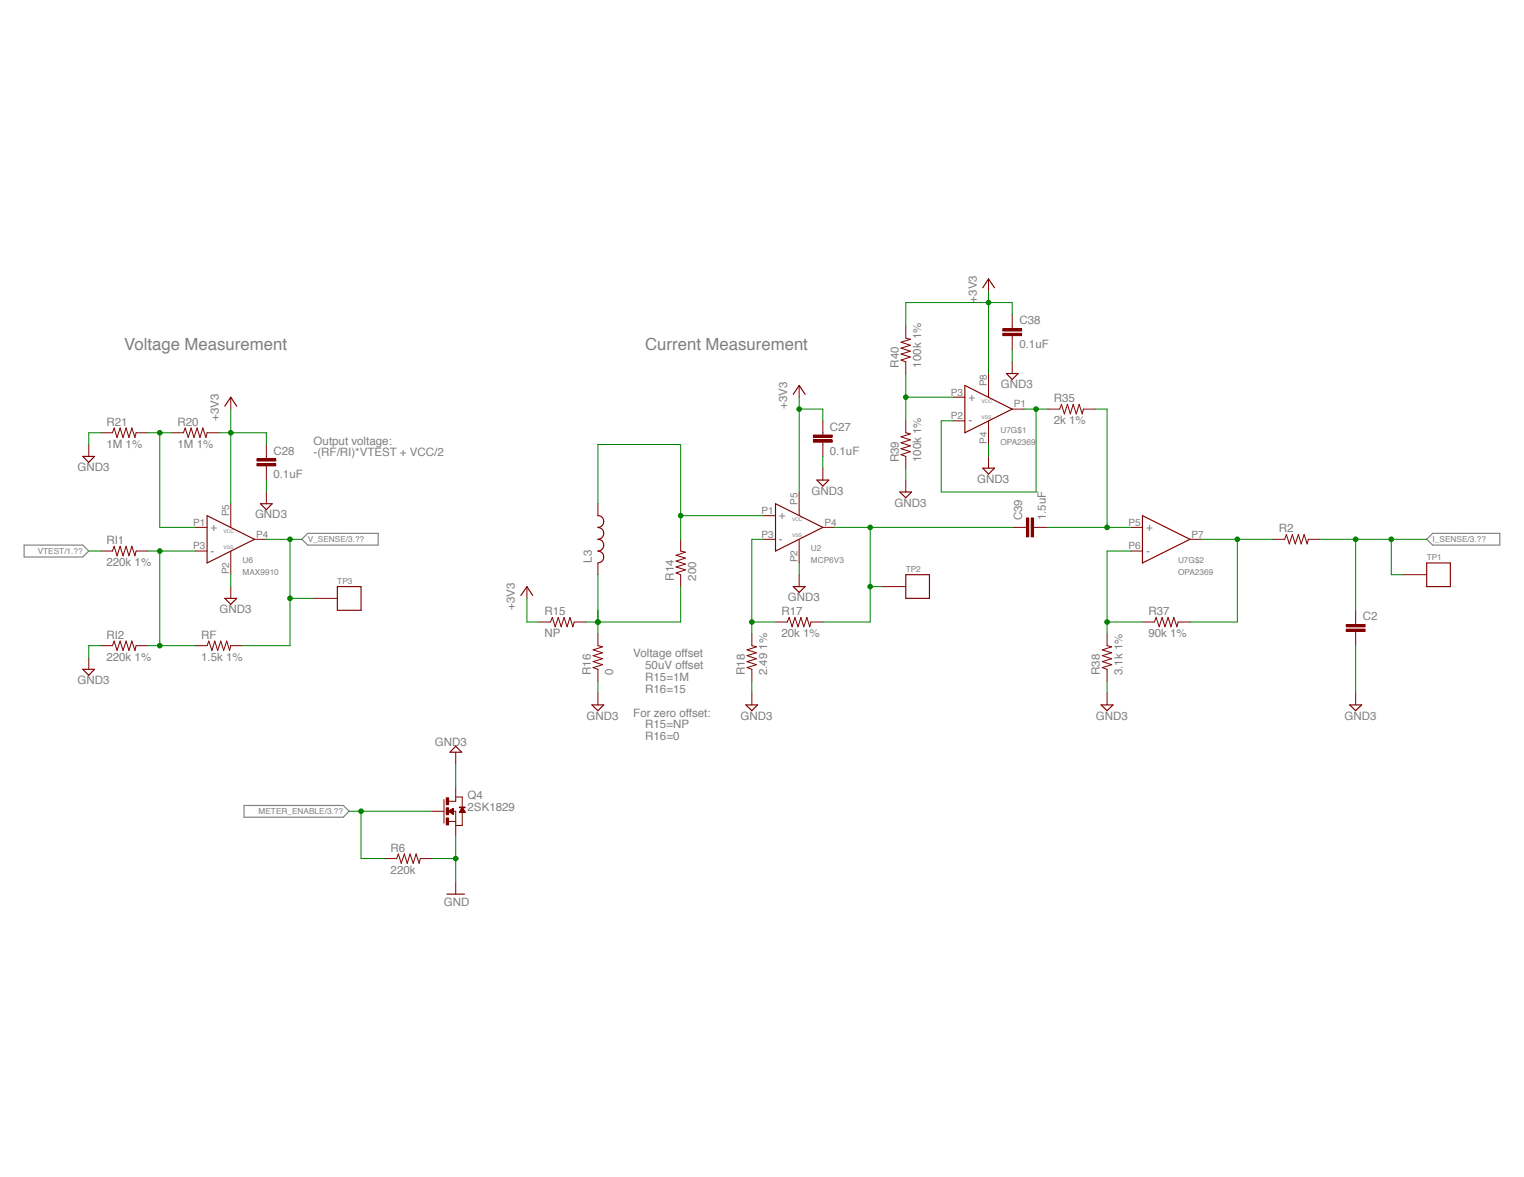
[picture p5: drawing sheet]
<svg xmlns="http://www.w3.org/2000/svg" width="279mm" height="216mm" viewBox="0 0 279 216" stroke-linecap="round" stroke-linejoin="round" font-family="sans-serif">
<path d="M4.4 100h10.8l1.1 1.1-1.1 1.1h-10.8zM55.3 98.9l1.1-1.1h12.9v2.2h-12.9zM261.6 98.9l1.1-1.1h12.3v2.2h-12.3zM44.7 147.8h18.2l1.1 1-1.1 1.1h-18.2z" fill="none" stroke="#808080" stroke-width=".21"/>
<g fill="none" stroke="#820000" stroke-width=".21">
<path d="M180.2 52.8l1-1.6 1.1 1.6M41.2 74.5l1.1-1.6 1.1 1.6M145.4 72.3l1.1-1.6 1.1 1.6M176.9 70.7l8.7 4.3-8.7 4.4zM15.2 83.7h2.1l-1 1.1zM38 94.6l8.6 4.3-8.6 4.4zM47.7 92.4h2.2l-1.1 1.1zM109.6 94.6a1.08 1.08 0 0 1 1.1 1.1 1.08 1.08 0 0 1-1.1 1 1.09 1.09 0 0 1 1.1 1.1 1.09 1.09 0 0 1-1.1 1.1 1.08 1.08 0 0 1 1.1 1.1 1.08 1.08 0 0 1-1.1 1.1 1.09 1.09 0 0 1 1.1 1.1 1.09 1.09 0 0 1-1.1 1.1M142.2 92.4l8.7 4.3-8.7 4.4zM209.5 94.6l8.7 4.3-8.7 4.4zM41.2 109.8h2.2l-1.1 1.1zM61.9 107.6h4.3v4.3h-4.3z"/>
<path d="M95.5 109.2l1.1-1.6 1.1 1.6M166.1 105.4h4.3v4.4h-4.3zM261.6 103.3h4.3v4.3h-4.3zM15.2 122.8h2.1l-1 1.1z"/>
</g>
<g fill="none" stroke="#820000" stroke-width=".18">
<path d="M166.1 59.8v2.2l.8 .2-1.7 .6 1.7 .5-1.7 .6 1.7 .5-1.7 .6 1.7 .5-1.7 .5 .9 .4v2.1M181.2 51.2v2.1M185.6 57.7v2.6M18.4 79.4h2.2l.3-.9 .6 1.8 .5-1.8 .6 1.8 .5-1.8 .5 1.8 .6-1.8 .5 1.8 .3-.9h2.1M31.4 79.4h2.2l.3-.9 .6 1.8 .5-1.8 .6 1.8 .5-1.8 .6 1.8 .5-1.8 .6 1.8 .2-.9h2.2M42.3 72.9v2.1M146.5 70.7v2.2M149.1 79.8h3.5v.4h-3.5zM150.9 77.2v2.6M166.1 77.2v2.2l.8 .2-1.7 .5 1.7 .6-1.7 .5 1.7 .6-1.7 .5 1.7 .5-1.7 .6 .9 .3v2.2M174.7 77.2h2.2M174.7 72.9h2.2"/>
<path d="M181.2 68.5v4.4M181.2 77.2v4.3M183.8 61.1h3.5v.5h-3.5zM183.8 60.3h3.5v.4h-3.5zM185.6 75h2.2M185.6 61.6v2.6M192.1 75h2.2l.3-.8 .5 1.7 .6-1.7 .5 1.7 .6-1.7 .5 1.7 .5-1.7 .6 1.7 .2-.9h2.2M16.3 81.5v2.2M35.8 96.7h2.2M42.3 92.4v4.3M46.6 98.9h2.2M47.1 85h3.5v.5h-3.5z"/>
<path d="M47.1 84.1h3.5v.5h-3.5zM48.8 81.5v2.6M48.8 85.5v2.6M48.8 90.2v2.2M109.6 92.4v2.2M124.8 98.9v2.2l.9 .2-1.8 .6 1.8 .5-1.8 .5 1.8 .6-1.8 .5 1.8 .5-1.8 .6 .9 .3v2.2M140 98.9h2.2M140 94.6h2.2M146.5 90.2v4.4M146.5 98.9v4.4M149.1 80.7h3.5v.4h-3.5zM150.9 81.1v2.6"/>
<path d="M150.9 96.7h2.1M185.6 96.7h2.6M188.2 95h.4v3.5h-.4zM189.1 95h.4v3.5h-.4zM189.5 96.7h2.6M207.3 96.7h2.2M218.2 98.9h2.1M233.3 98.9h2.2l.3-.9 .6 1.8 .5-1.8 .6 1.8 .5-1.8 .6 1.8 .5-1.8 .6 1.8 .2-.9h2.1M18.4 101.1h2.2l.3-.9 .6 1.8 .5-1.8 .6 1.8 .5-1.8 .5 1.8 .6-1.8 .5 1.8 .3-.9h2.1M18.4 118.4h2.2l.3-.8 .6 1.7 .5-1.7 .6 1.7 .5-1.7 .5 1.7 .6-1.7 .5 1.7 .3-.9h2.1M35.8 101.1h2.2M35.8 118.4h2.2l.3-.8 .5 1.7 .6-1.7 .5 1.7 .6-1.7 .5 1.7 .6-1.7 .5 1.7 .2-.9h2.2"/>
<path d="M42.3 101.1v4.3M42.3 107.6v2.2M57.5 109.8h4.4M96.6 107.6v2.2M98.8 114.1h2.1l.4-.8 .5 1.7 .5-1.7 .6 1.7 .5-1.7 .6 1.7 .5-1.7 .5 1.7 .3-.9h2.1M109.6 103.3v2.1M109.6 116.3v2.1l.9 .2-1.8 .6 1.8 .5-1.8 .6 1.8 .5-1.8 .6 1.8 .5-1.8 .6 .9 .3v2.2M137.8 116.3v2.1l.9 .2-1.7 .6 1.7 .5-1.7 .6 1.7 .5-1.7 .6 1.7 .5-1.7 .6 .8 .3v2.2M142.2 114.1h2.1l.4-.8 .5 1.7 .5-1.7 .6 1.7 .5-1.7 .6 1.7 .5-1.7 .6 1.7 .2-.9h2.2M161.7 107.6h4.4M203 116.3v2.1l.8 .2-1.7 .6 1.7 .5-1.7 .6 1.7 .5-1.7 .6 1.7 .5-1.7 .6 .9 .3v2.2M207.3 101.1h2.2"/>
<path d="M209.5 114.1h2.1l.4-.8 .5 1.7 .6-1.7 .5 1.7 .5-1.7 .6 1.7 .5-1.7 .6 1.7 .2-.9h2.2M246.8 115.4h3.5v.4h-3.5zM246.8 114.6h3.5v.4h-3.5zM248.5 111.9v2.6M248.5 115.8v2.6M257.2 105.4h4.4M16.3 120.6v2.2M81.4 146.7v4.3M82.2 150.7h1.3M83.1 148.8h.4v2.2M83.5 146.7v.3h-1.3M83.5 146.2h1.2v2"/>
<path d="M84.7 149v2.4h-1.2"/>
</g>
<path d="M183.8 61.3h3.5M183.8 60.5h3.5M47.1 85.2h3.5M47.1 84.3h3.5M149.1 80.9h3.5M149.1 80h3.5M188.4 95v3.5M189.3 95v3.5M246.8 115.6h3.5M246.8 114.8h3.5" fill="none" stroke="#820000" stroke-width=".42"/>
<path d="M81.8 146.3h.4v1.3h-.4z" fill="#820000"/>
<path d="M81.8 146.3h.4v1.3h-.4z" fill="none" stroke="#820000" stroke-width=".18"/>
<path d="M81.8 148.2h.4v1.2h-.4z" fill="#820000"/>
<path d="M81.8 148.2h.4v1.2h-.4z" fill="none" stroke="#820000" stroke-width=".18"/>
<path d="M81.8 150h.4v1.3h-.4z" fill="#820000"/>
<path d="M81.8 150h.4v1.3h-.4z" fill="none" stroke="#820000" stroke-width=".18"/>
<path d="M84.2 148h1.1v.2h-1.1z" fill="#820000"/>
<g fill="none" stroke="#820000" stroke-width=".18">
<path d="M185.6 66.4v2.1M150.9 85.9v2.2M166.1 88.1v2.1M181.2 83.7v2.2M146.5 105.4v2.2M83.5 138v2.1M109.6 127.1v2.2M137.8 127.1v2.2M203 127.1v2.2M248.5 127.1v2.2M70.5 157.5h2.2l.3-.9 .6 1.8 .5-1.8 .6 1.8 .5-1.8 .6 1.8 .5-1.8 .5 1.8 .3-.9h2.1M79.2 148.8h2.2"/>
<path d="M82.2 148.8l.9-.5v1.1zM82.3 148.8h.8M82.3 148.9h.8M82.4 148.9h.7M82.4 148.7h.7M82.5 149h.6M82.5 148.7h.6M82.5 148.6h.6M82.6 149.1h.5M82.6 148.6h.5M82.7 149.1h.4M82.7 148.6h.4"/>
<path d="M82.8 148.5h.3M82.9 149.2h.2M82.9 148.4h.2M82.9 149.3h.2M83 149.3h.1M83 148.4h.1M83.1 148.3h.1M83.5 144.5v2.2M83.5 151v2.1M84.2 148h1.1v.2h-1.1zM84.3 149h.9M84.3 148.9h.9"/>
<path d="M84.4 148.8h.8M84.4 148.8h.7M84.4 148.7h.7M84.5 148.6h.6M84.5 148.6h.5M84.6 148.5h.4M84.6 148.4h.3M84.7 148.3h.2M84.7 148.2h.1M84.7 148.2l.6 .8h-1.1zM83.5 161.8v2.2"/>
</g>
<path d="M184.5 68.5h2.2l-1.1 1.1zM149.8 88.1h2.2l-1.1 1.1zM165 90.2h2.1l-1 1.1zM180.2 85.9h2.1l-1.1 1.1zM145.4 107.6h2.2l-1.1 1.1zM83.5 136.9l1.1 1.1h-2.1zM108.5 129.3h2.2l-1.1 1.1zM136.7 129.3h2.2l-1.1 1.1zM201.9 129.3h2.2l-1.1 1.1zM247.4 129.3h2.2l-1.1 1.1zM81.9 164h3.3" fill="none" stroke="#820000" stroke-width=".21"/>
<path d="M109.6 114.1v2.2M124.8 107.6v6.5h-17.4" fill="none" stroke="#008100" stroke-width=".18"/>
<circle cx="109.6" cy="114.1" r=".42" fill="#008100"/>
<circle cx="109.6" cy="114.1" r=".42" fill="none" stroke="#008100" stroke-width=".18"/>
<circle cx="109.6" cy="114.1" r=".42" fill="#008100"/>
<g fill="none" stroke="#008100" stroke-width=".18">
<path d="M109.6 92.4v-10.9h15.2v17.4M124.8 94.6h15.2M109.6 105.4v8.7"/>
<circle cx="109.6" cy="114.1" r=".42"/>
</g>
<circle cx="124.8" cy="94.6" r=".42" fill="#008100"/>
<g fill="none" stroke="#008100" stroke-width=".18">
<path d="M27.1 79.4h4.3M29.3 79.4v17.3"/>
<circle cx="124.8" cy="94.6" r=".42"/>
</g>
<circle cx="29.3" cy="79.4" r=".42" fill="#008100"/>
<g fill="none" stroke="#008100" stroke-width=".18">
<path d="M29.3 96.7h6.5M48.8 98.9h6.5M53.2 98.9v19.5h-8.7"/>
<circle cx="29.3" cy="79.4" r=".42"/>
</g>
<circle cx="53.2" cy="98.9" r=".42" fill="#008100"/>
<g fill="none" stroke="#008100" stroke-width=".18">
<path d="M53.2 109.8h4.3"/>
<circle cx="53.2" cy="98.9" r=".42"/>
</g>
<circle cx="53.2" cy="109.7" r=".42" fill="#008100"/>
<g fill="none" stroke="#008100" stroke-width=".18">
<path d="M27.1 101.1h2.2v17.3M27.1 118.4h8.7"/>
<circle cx="53.2" cy="109.8" r=".42"/>
</g>
<circle cx="29.3" cy="118.4" r=".42" fill="#008100"/>
<circle cx="29.3" cy="118.4" r=".42" fill="none" stroke="#008100" stroke-width=".18"/>
<circle cx="29.3" cy="101.1" r=".42" fill="#008100"/>
<g fill="none" stroke="#008100" stroke-width=".18">
<path d="M146.5 75h4.4v2.2M146.5 72.9v17.3M16.3 101.1h2.1M29.3 101.1h6.5"/>
<circle cx="29.3" cy="101.1" r=".42"/>
</g>
<circle cx="146.5" cy="75" r=".42" fill="#008100"/>
<g fill="none" stroke="#008100" stroke-width=".18">
<path d="M42.3 79.4h6.5v2.1"/>
<circle cx="146.5" cy="75" r=".42"/>
</g>
<circle cx="42.3" cy="79.4" r=".42" fill="#008100"/>
<g fill="none" stroke="#008100" stroke-width=".18">
<path d="M181.2 53.3v15.2M181.2 55.5h4.4v2.2M40.2 79.4h2.1M42.3 75v17.4M96.6 109.8v4.3h2.2"/>
<circle cx="42.3" cy="79.4" r=".42"/>
</g>
<circle cx="181.2" cy="55.5" r=".42" fill="#008100"/>
<g fill="none" stroke="#008100" stroke-width=".18">
<path d="M181.2 55.5h-15.1v4.3M153 96.7h32.6M159.5 107.6v6.5h-8.6"/>
<circle cx="181.2" cy="55.5" r=".42"/>
</g>
<circle cx="159.5" cy="96.7" r=".42" fill="#008100"/>
<g fill="none" stroke="#008100" stroke-width=".18">
<path d="M159.5 96.7v10.9h2.2"/>
<circle cx="159.5" cy="96.7" r=".42"/>
</g>
<circle cx="159.5" cy="107.6" r=".42" fill="#008100"/>
<g fill="none" stroke="#008100" stroke-width=".18">
<path d="M203 114.1h6.5M207.3 101.1h-4.3v15.2"/>
<circle cx="159.5" cy="107.6" r=".42"/>
</g>
<circle cx="203" cy="114.1" r=".42" fill="#008100"/>
<g fill="none" stroke="#008100" stroke-width=".18">
<path d="M242 98.9h19.6M255.1 98.9v6.5h2.1"/>
<circle cx="203" cy="114.1" r=".42"/>
</g>
<circle cx="255.1" cy="98.9" r=".42" fill="#008100"/>
<g fill="none" stroke="#008100" stroke-width=".18">
<path d="M248.5 98.9v13"/>
<circle cx="255.1" cy="98.9" r=".42"/>
</g>
<circle cx="248.5" cy="98.9" r=".42" fill="#008100"/>
<g fill="none" stroke="#008100" stroke-width=".18">
<path d="M187.8 75h4.3M189.9 75v15.2h-17.3v-13h2.1"/>
<circle cx="248.5" cy="98.9" r=".42"/>
</g>
<circle cx="189.9" cy="75" r=".42" fill="#008100"/>
<g fill="none" stroke="#008100" stroke-width=".18">
<path d="M166.1 72.9h8.6M166.1 68.5v8.7"/>
<circle cx="189.9" cy="75" r=".42"/>
</g>
<circle cx="166.1" cy="72.8" r=".42" fill="#008100"/>
<g fill="none" stroke="#008100" stroke-width=".18">
<path d="M200.8 75h2.2M192.1 96.7h15.2"/>
<circle cx="166.1" cy="72.9" r=".42"/>
</g>
<circle cx="203" cy="96.7" r=".42" fill="#008100"/>
<g fill="none" stroke="#008100" stroke-width=".18">
<path d="M203 75v21.7M140 98.9h-2.2v17.4M137.8 114.1h4.4"/>
<circle cx="203" cy="96.7" r=".42"/>
</g>
<circle cx="137.8" cy="114.1" r=".42" fill="#008100"/>
<g fill="none" stroke="#008100" stroke-width=".18">
<path d="M220.3 98.9h13M226.8 98.9v15.2h-8.6"/>
<circle cx="137.8" cy="114.1" r=".42"/>
</g>
<circle cx="226.8" cy="98.9" r=".42" fill="#008100"/>
<g fill="none" stroke="#008100" stroke-width=".18">
<path d="M18.4 79.4h-2.1v2.1M185.6 64.2v2.2M48.8 88.1v2.1M150.9 83.7v2.2M166.1 85.9v2.2M181.2 81.5v2.2M18.4 118.4h-2.1v2.2M42.3 105.4v2.2M146.5 103.3v2.1M248.5 118.4v8.7M109.6 125v2.1M137.8 125v2.1"/>
<path d="M203 125v2.1M64 148.8h15.2M66.2 148.8v8.7h4.3M83.5 140.1v4.4"/>
<circle cx="226.8" cy="98.9" r=".42"/>
</g>
<circle cx="66.2" cy="148.8" r=".42" fill="#008100"/>
<g fill="none" stroke="#008100" stroke-width=".18">
<path d="M79.2 157.5h4.3M83.5 153.1v8.7"/>
<circle cx="66.2" cy="148.8" r=".42"/>
</g>
<circle cx="83.5" cy="157.5" r=".42" fill="#008100"/>
<circle cx="83.5" cy="157.5" r=".42" fill="none" stroke="#008100" stroke-width=".18"/>
<g font-size="3.1" fill="#808080">
<text x="22.8" y="64.2">Voltage Measurement</text>
<text x="118.3" y="64.2">Current Measurement</text>
</g>
<g font-size="2.1" fill="#808080">
<text x="179.1" y="55.5" transform="rotate(-90 179.1 55.5)">+3V3</text>
<text x="186.9" y="59.5">C38</text>
<text x="186.9" y="63.9">0.1uF</text>
<text x="164.8" y="67.4" transform="rotate(-90 164.8 67.4)">R40</text>
<text x="168.9" y="67.4" transform="rotate(-90 168.9 67.4)">100k 1%</text>
<text x="183.5" y="71.2">GND3</text>
<text x="40.1" y="77.2" transform="rotate(-90 40.1 77.2)">+3V3</text>
<text x="144.3" y="75" transform="rotate(-90 144.3 75)">+3V3</text>
<text x="177.5" y="73.5">+</text>
<text x="177.5" y="77.9">-</text>
<text x="193.2" y="77.9">2k 1%</text>
<text x="193.2" y="73.8">R35</text>
<text x="19.5" y="82.2">1M 1%</text>
<text x="19.5" y="78.1">R21</text>
<text x="32.5" y="82.2">1M 1%</text>
<text x="32.5" y="78.1">R20</text>
<text x="50.1" y="83.4">C28</text>
<text x="57.5" y="81.5">Output voltage:</text>
<text x="57.5" y="83.7">-(RF/RI)*VTEST + VCC/2</text>
<text x="152.1" y="83.4">0.1uF</text>
<text x="152.1" y="79">C27</text>
<text x="14.2" y="86.4">GND3</text>
<text x="50.1" y="87.7">0.1uF</text>
<text x="164.8" y="84.8" transform="rotate(-90 164.8 84.8)">R39</text>
<text x="168.9" y="84.8" transform="rotate(-90 168.9 84.8)">100k 1%</text>
<text x="179.2" y="88.6">GND3</text>
<text x="46.8" y="95.1">GND3</text>
<text x="142.8" y="95.2">+</text>
<text x="148.8" y="90.8">GND3</text>
<text x="164" y="92.9">GND3</text>
<text x="187.4" y="95.4" transform="rotate(-90 187.4 95.4)">C39</text>
<text x="191.8" y="95.4" transform="rotate(-90 191.8 95.4)">1.5uF</text>
<text x="19.5" y="99.8">RI1</text>
<text x="38.6" y="97.4">+</text>
<text x="38.6" y="101.7">-</text>
<text x="142.8" y="99.6">-</text>
<text x="210.1" y="97.4">+</text>
<text x="210.1" y="101.7">-</text>
<text x="234.4" y="97.6">R2</text>
<text x="19.5" y="103.9">220k 1%</text>
<text x="108.5" y="103.2" transform="rotate(-90 108.5 103.2)">L3</text>
<text x="123.5" y="106.5" transform="rotate(-90 123.5 106.5)">R14</text>
<text x="127.6" y="106.5" transform="rotate(-90 127.6 106.5)">200</text>
<text x="40.2" y="112.5">GND3</text>
<text x="94.4" y="111.9" transform="rotate(-90 94.4 111.9)">+3V3</text>
<text x="99.8" y="112.8">R15</text>
<text x="143.2" y="112.8">R17</text>
<text x="144.4" y="110.3">GND3</text>
<text x="210.5" y="112.8">R37</text>
<text x="249.8" y="113.8">C2</text>
<text x="19.5" y="117.2">RI2</text>
<text x="36.9" y="117.2">RF</text>
<text x="99.8" y="116.9">NP</text>
<text x="143.2" y="116.9">20k 1%</text>
<text x="210.5" y="116.9">90k 1%</text>
<text x="14.2" y="125.5">GND3</text>
<text x="19.5" y="121.3">220k 1%</text>
<text x="36.9" y="121.3">1.5k 1%</text>
<text x="108.3" y="123.9" transform="rotate(-90 108.3 123.9)">R16</text>
<text x="112.4" y="123.9" transform="rotate(-90 112.4 123.9)">0</text>
<text x="116.1" y="120.6">Voltage offset</text>
<text x="118.3" y="122.8">50uV offset</text>
<text x="118.3" y="124.9">R15=1M</text>
<text x="136.5" y="123.9" transform="rotate(-90 136.5 123.9)">R18</text>
<text x="140.6" y="123.9" transform="rotate(-90 140.6 123.9)">2.49 1%</text>
<text x="201.7" y="123.9" transform="rotate(-90 201.7 123.9)">R38</text>
<text x="205.8" y="123.9" transform="rotate(-90 205.8 123.9)">3.1k 1%</text>
<text x="107.5" y="132">GND3</text>
<text x="116.1" y="131.5">For zero offset:</text>
<text x="118.3" y="127.1">R16=15</text>
<text x="135.8" y="132">GND3</text>
<text x="200.9" y="132">GND3</text>
<text x="246.5" y="132">GND3</text>
<text x="79.7" y="136.8">GND3</text>
<text x="118.3" y="133.6">R15=NP</text>
<text x="118.3" y="135.8">R16=0</text>
<text x="85.7" y="146.6">Q4</text>
<text x="85.7" y="148.8">2SK1829</text>
<text x="71.6" y="160.3">220k</text>
<text x="71.6" y="156.2">R6</text>
<text x="81.4" y="166.2">GND</text>
</g>
<g font-size="1.8" fill="#808080">
<text x="180.9" y="70.9" transform="rotate(-90 180.9 70.9)">P8</text>
<text x="174.3" y="76.9">P2</text>
<text x="174.3" y="72.6">P3</text>
<text x="185.9" y="74.7">P1</text>
<text x="180.9" y="81.5" transform="rotate(-90 180.9 81.5)">P4</text>
<text x="42" y="94.7" transform="rotate(-90 42 94.7)">P5</text>
<text x="139.6" y="94.3">P1</text>
<text x="146.2" y="92.6" transform="rotate(-90 146.2 92.6)">P5</text>
<text x="35.4" y="100.8">P3</text>
<text x="35.4" y="96.4">P1</text>
<text x="46.9" y="98.6">P4</text>
<text x="139.6" y="98.6">P3</text>
<text x="151.1" y="96.4">P4</text>
<text x="206.9" y="100.8">P6</text>
<text x="206.9" y="96.4">P5</text>
<text x="218.4" y="98.6">P7</text>
<text x="42" y="105.3" transform="rotate(-90 42 105.3)">P2</text>
<text x="146.2" y="103.2" transform="rotate(-90 146.2 103.2)">P2</text>
</g>
<g font-size="1.5" fill="#808080">
<text x="183.4" y="81.5">OPA2369</text>
<text x="183.4" y="79.4">U7G$1</text>
<text x="6.9" y="101.6">VTEST/1.??</text>
<text x="56.4" y="99.4">V_SENSE/3.??</text>
<text x="148.7" y="101.1">U2</text>
<text x="262.6" y="99.4">I_SENSE/3.??</text>
<text x="44.5" y="105.4">MAX9910</text>
<text x="44.5" y="103.2">U6</text>
<text x="61.8" y="107.1">TP3</text>
<text x="148.7" y="103.2">MCP6V3</text>
<text x="166" y="105">TP2</text>
<text x="216" y="105.4">OPA2369</text>
<text x="216" y="103.2">U7G$2</text>
<text x="261.6" y="102.8">TP1</text>
<text x="47.4" y="149.4">METER_ENABLE/3.??</text>
</g>
<g font-size=".9" fill="#808080">
<text x="179.9" y="73.9">VCC</text>
<text x="179.9" y="76.8">VSS</text>
<text x="145.2" y="95.6">VCC</text>
<text x="41" y="97.8">VCC</text>
<text x="41" y="100.6">VSS</text>
<text x="145.2" y="98.5">VSS</text>
</g>
</svg>
